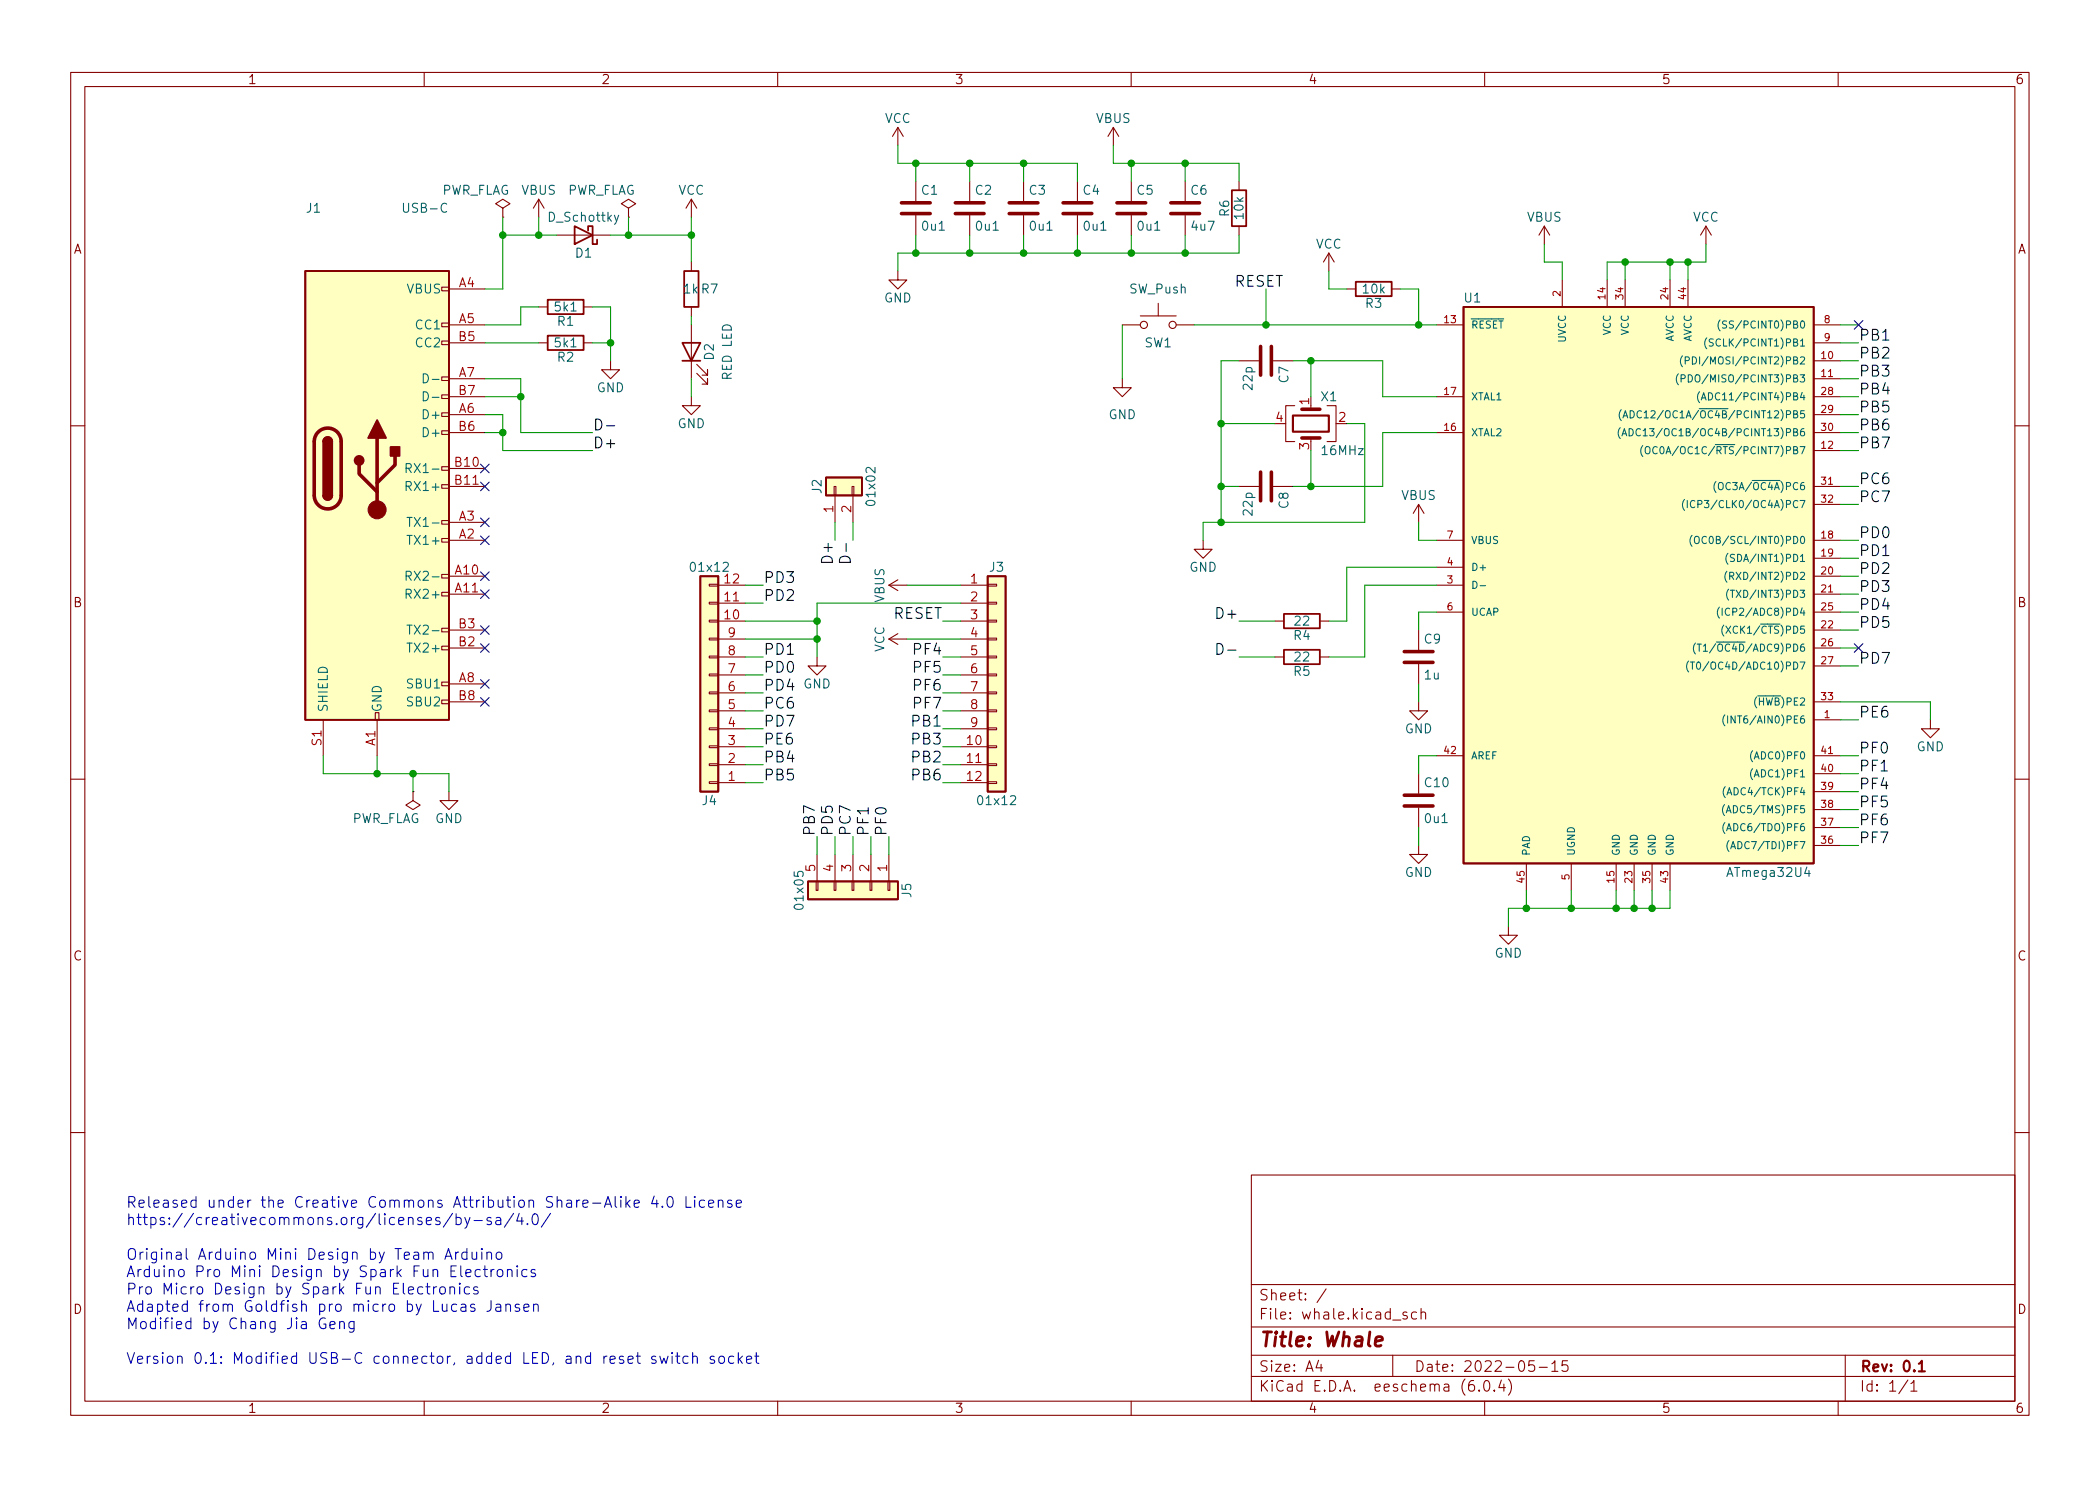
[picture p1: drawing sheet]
<svg xmlns="http://www.w3.org/2000/svg" width="297mm" height="210mm" viewBox="0 0 297 210" stroke-linecap="round" stroke-linejoin="round" font-family="sans-serif">
<g fill="none" stroke="#840000" stroke-width=".15">
<path d="M10 10.2h277v190.1h-277zM12 12.2h273v186.1h-273zM60 10.2v2M110 10.2v2M127 18l-.8 1.3M127 18v2.6M127 18l.8 1.3M157.5 18l-.8 1.3M157.5 18v2.6M157.5 18l.7 1.3M160 10.2v2M210 10.2v2"/>
<path d="M260 10.2v2M71.1 29.5l1-.7-1-.6-1 .6 1 .7v1.2M71.1 30.7h.1M76.2 28.2l-.8 1.3M76.2 28.2v2.5M76.2 28.2l.8 1.3M78.7 33.3h7.7M88.9 29.5l1-.7-1-.6-1 .6 1 .7v1.2M88.9 30.7h.1M97.8 28.2l-.8 1.3M97.8 28.2v2.5M97.8 37.1v1.2"/>
<path d="M97.8 28.2l.8 1.3M127 38.3v1.3h1.3l-1.3 1.3-1.3-1.3h1.3M129.5 25.6v2.8M129.5 30.5v2.8M137.2 25.6v2.8M137.2 30.5v2.8M144.8 25.6v2.8M144.8 30.5v2.8M152.4 25.6v2.8M152.4 30.5v2.8M160 25.6v2.8M160 30.5v2.8"/>
<path d="M167.6 25.6v2.8M167.6 30.5v2.8M175.3 25.6v1.3M175.3 32v1.3M188 35.8l-.8 1.3M188 35.8v2.5M188 35.8l.7 1.3M218.4 32l-.7 1.3M218.4 32v2.5M218.4 32l.8 1.3M221 39.6v3.8M227.3 39.6v3.8"/>
<path d="M229.9 39.6v3.8M236.2 39.6v3.8M238.8 39.6v3.8M241.3 32l-.8 1.3M241.3 32v2.5M241.3 32l.8 1.3M62.5 58.4h1v.5h-1zM62.5 55.9h1v.5h-1zM62.5 53.3h1v.5h-1zM62.5 48.3h1v.5h-1zM62.5 45.7h1v.5h-1zM62.5 40.6h1v.5h-1z"/>
<path d="M63.5 46h5.1M63.5 40.9h5.1M63.5 58.7h5.1M63.5 53.6h5.1M63.5 48.5h5.1M63.5 56.1h5.1M76.2 43.4h1.3M76.2 48.5h1.3M82.5 43.4h1.3M82.5 48.5h1.3M86.4 51v1.3h1.2l-1.2 1.3-1.3-1.3h1.3M97.8 56.1v1.3h1.3l-1.3 1.3-1.3-1.3h1.3"/>
<path d="M97.8 43.4v1.3M97.8 46v7.6M98.6 52.8l1.5 1.6v-.8v.8h-.8M98.6 51.6l1.5 1.5v-.8v.8h-.8M158.7 53.6v1.3h1.3l-1.3 1.2-1.2-1.2h1.2M158.7 46h2.6M161.3 44.7h5.1M163.8 42.9v1.8M166.4 46h2.5M175.3 51h2.8M180.1 51h2.8M183.1 57.4h-1.2v5.1h1.2"/>
<path d="M185.4 57.4v.5M187.7 57.4h1.3v5.1h-1.3M190.5 40.9h1.3M196.8 40.9h1.3M203.2 46h3.8M203.2 56.1h3.8M256.5 51h3.8M256.5 46h3.8M256.5 58.7h3.8M256.5 53.6h3.8M256.5 48.5h3.8M256.5 56.1h3.8"/>
<path d="M10 60.2h2M62.5 76.2h1v.5h-1zM62.5 73.7h1v.5h-1zM62.5 68.6h1v.5h-1zM62.5 66h1v.5h-1zM62.5 61h1v.5h-1zM63.5 68.8h5.1M63.5 76.4h5.1M63.5 73.9h5.1M63.5 66.3h5.1M63.5 61.2h5.1M118 68.8h.2v1.3h-.2z"/>
<path d="M118.1 70.1v3.8M120.5 68.8h.3v1.3h-.3zM120.6 70.1v3.8M170.2 76.4v1.3h1.2l-1.2 1.3-1.3-1.3h1.3M175.3 68.8h2.8M180.1 68.8h2.8M185.4 62v.5M200.7 71.4v2.5M200.7 71.4l-.8 1.2M200.7 71.4l.7 1.2M203.2 76.4h3.8M203.2 61.2h3.8"/>
<path d="M256.5 68.8h3.8M256.5 76.4h3.8M256.5 61.2h3.8M256.5 63.7h3.8M256.5 79h3.8M256.5 71.4h3.8M285 60.2h2M62.5 99.1h1v.5h-1zM62.5 96.5h1v.5h-1zM62.5 91.4h1v.5h-1zM62.5 88.9h1v.5h-1zM62.5 83.8h1v.5h-1z"/>
<path d="M62.5 81.3h1v.5h-1zM63.5 81.5h5.1M63.5 84.1h5.1M63.5 96.8h5.1M63.5 91.7h5.1M63.5 89.1h5.1M63.5 99.3h5.1M100.3 82.7h1.3v.2h-1.3zM100.3 85.2h1.3v.3h-1.3zM100.3 87.8h1.3v.2h-1.3zM100.3 90.3h1.3v.2h-1.3zM100.3 92.8h1.3v.3h-1.3z"/>
<path d="M100.3 95.4h1.3v.2h-1.3zM100.3 97.9h1.3v.3h-1.3zM101.6 93h3.8M101.6 87.9h3.8M101.6 85.3h3.8M101.6 82.8h3.8M101.6 98h3.8M101.6 95.5h3.8M101.6 90.4h3.8M115.6 93v1.2h1.2l-1.2 1.3-1.3-1.3h1.3M125.7 82.8h2.6M125.7 90.4h2.6"/>
<path d="M125.7 90.4l1.3 .8M125.7 82.8l1.3 .8M127 89.7l-1.3 .7M127 82l-1.3 .8M135.9 93h3.8M135.9 87.9h3.8M135.9 85.3h3.8M135.9 82.8h3.8M135.9 98h3.8M135.9 95.5h3.8M135.9 90.4h3.8M139.7 97.9h1.3v.3h-1.3z"/>
<path d="M139.7 95.4h1.3v.2h-1.3zM139.7 92.8h1.3v.3h-1.3zM139.7 90.3h1.3v.2h-1.3zM139.7 87.8h1.3v.2h-1.3zM139.7 85.2h1.3v.3h-1.3zM139.7 82.7h1.3v.2h-1.3zM180.3 93h1.3M180.3 87.9h1.3M186.7 93h1.3M186.7 87.9h1.3M200.7 99.3v1.3h1.2l-1.2 1.2-1.3-1.2h1.3M200.7 89.1v2.8"/>
<path d="M200.7 94v2.8M203.2 82.8h3.8M203.2 86.6h3.8M203.2 80.3h3.8M256.5 81.5h3.8M256.5 84.1h3.8M256.5 91.7h3.8M256.5 89.1h3.8M256.5 99.3h3.8M256.5 86.6h3.8M256.5 94.2h3.8M10 110.2h2"/>
<path d="M45.7 101.8v5.1M53.1 100.8h.5v1h-.5zM53.3 101.8v5.1M58.4 112v1.3l1 .6-1 .6-1-.6 1-.6M58.4 112h.1M63.5 112v1.3h1.3l-1.3 1.2-1.3-1.2h1.3M100.3 100.5h1.3v.2h-1.3zM100.3 103h1.3v.2h-1.3zM100.3 105.5h1.3v.3h-1.3zM100.3 108.1h1.3v.2h-1.3zM100.3 110.6h1.3v.3h-1.3zM101.6 110.7h3.8"/>
<path d="M101.6 108.2h3.8M101.6 105.7h3.8M101.6 103.1h3.8M101.6 100.6h3.8M135.9 110.7h3.8M135.9 108.2h3.8M135.9 105.7h3.8M135.9 103.1h3.8M135.9 100.6h3.8M139.7 110.6h1.3v.3h-1.3zM139.7 108.1h1.3v.2h-1.3zM139.7 105.5h1.3v.3h-1.3z"/>
<path d="M139.7 103h1.3v.2h-1.3zM139.7 100.5h1.3v.2h-1.3zM200.7 119.6v1.3h1.2l-1.2 1.3-1.3-1.3h1.3M200.7 109.5v2.8M200.7 114.3v2.8M203.2 106.9h3.8M256.5 101.8h3.8M256.5 119.6h3.8M256.5 117.1h3.8M256.5 114.5h3.8M256.5 112h3.8M256.5 109.5h3.8"/>
<path d="M256.5 106.9h3.8M273 101.8v1.3h1.3l-1.3 1.3-1.2-1.3h1.2M285 110.2h2M115.4 124.7h.3v1.3h-.3zM115.6 120.9v3.8M118 124.7h.2v1.3h-.2zM118.1 120.9v3.8M120.5 124.7h.3v1.3h-.3zM120.6 120.9v3.8M123.1 124.7h.2v1.3h-.2zM123.2 120.9v3.8M125.6 124.7h.3v1.3h-.3z"/>
<path d="M125.7 120.9v3.8M213.4 131.1v1.2h1.2l-1.2 1.3-1.3-1.3h1.3M215.9 122.2v3.8M222.2 122.2v3.8M228.6 122.2v3.8M231.1 122.2v3.8M233.7 122.2v3.8M236.2 122.2v3.8M10 160.2h2M177 166.3h108v32h-108zM285 160.2h2M60 198.3v2"/>
<path d="M110 198.3v2M160 198.3v2M177 194.8h108M177 191.8h108M177 187.8h108M177 181.8h108M186.5 192.5l-.4 1h1M186.9 193v1M187.6 182.4l-1.3 1.9M197 191.8v3M199 185.7l-.4-.1-.2 .2 .1 .3 .5 .1 .1 .1-.1 .3h-.1h-.5M200.4 185.7l-.5-.1-.3 .3v.4l.2 .3h.1h.5"/>
<path d="M201 185.8a.37 .37 0 0 1 .6 0v.8M201 185.1v1.5M208.4 195.3a.59 .59 0 0 0-.7 .7v.5l.2 .3h.4l.2-.1 .1-.5-.2-.2-.4-.1-.3 .3M209.2 196.7l.1 .1h-.1h-.1l.1-.1v.1M210 198.3v2M210.1 195.4a.36 .36 0 0 1 .5 .2 .77 .77 0 0 1-.4 1.2 1 1 0 0 1-.1-1.4zM211.4 196.7v.1h-.1l.1-.1v.1M212.4 195.3l-.4 1h.9M212.7 195.8v1M213.4 195.1a1.72 1.72 0 0 1 0 2.3M217 192.5h-.7l-.1 .7 .2-.1 .5 .1 .2 .2-.1 .5-.2 .1h-.4l-.2-.1M217.7 193.5h1.2"/>
<path d="M219.5 193l.4-.5v1.5M219.5 194h.9M221.7 192.5h-.7l-.1 .7 .2-.1 .5 .1 .2 .2-.1 .5-.2 .1h-.4l-.2-.1M260 198.3v2M261 191.8v6.5M269.9 195.3l-1.3 1.9M270.3 195.8l.4-.5v1.5M270.3 196.8h.9"/>
<circle cx="161.8" cy="46" r=".51"/>
<circle cx="165.9" cy="46" r=".51"/>
</g>
<path d="M182.9 58.8h5.1v2.3h-5.1zM271.4 193l.4-.5v1.5M271.4 194h.9" fill="none" stroke="#840000" stroke-width=".3"/>
<path d="M194.5 189.8l1-.2v-.4l-.2-.1-.6 .1-.1 .2-.1 .8 .1 .2 .2 .1 .5-.1" fill="none" stroke="#840000" stroke-width=".4"/>
<g fill="none" stroke="#840000" stroke-width=".25">
<path d="M43.2 38.3h20.3v63.5h-20.3zM81.3 32l2.5 1.3-2.5 1.2zM83.2 32.6v-.6h.6v2.5h.7v-.6M96.8 38.3h2v5.1h-2zM174.2 26.9h2.1v5.1h-2.1zM191.8 39.9h5v2h-5zM77.5 42.4h5v2h-5zM77.5 47.5h5v2h-5zM96.5 48.5h2.6l-1.3 2.5zM96.5 51h2.6M207 43.4h49.5v78.8h-49.5zM45.7 70.1a.64 .64 0 0 0 .7 .6 .64 .64 0 0 0 .6-.6"/>
<path d="M45.7 62.5a.64 .64 0 0 1 .7-.7 .64 .64 0 0 1 .6 .7M116.8 67.6h5.1v2.5h-5.1zM99.1 81.5h2.5v30.5h-2.5zM139.7 81.5h2.5v30.5h-2.5zM181.6 91.9h5.1v2.1h-5.1zM181.6 86.9h5.1v2h-5.1zM114.3 124.7h12.7v2.5h-12.7z"/>
</g>
<g fill="none" stroke="#840000" stroke-width=".51">
<path d="M127.5 30.2h4.1M127.5 28.7h4.1M135.1 30.2h4.1M135.1 28.7h4.1M142.7 30.2h4.1M142.7 28.7h4.1M150.4 30.2h4M150.4 28.7h4M158 30.2h4.1M158 28.7h4.1M165.6 30.2h4.1M165.6 28.7h4.1"/>
<path d="M178.3 49v4.1M179.8 49v4.1M184.1 57.9h2.6M45 61.1a1.91 1.91 0 0 1 2.1-.4 1.91 1.91 0 0 1 1.2 1.8v7.6a1.91 1.91 0 0 1-1.9 1.9 1.91 1.91 0 0 1-2-1.9v-7.6a1.91 1.91 0 0 1 .6-1.4zM50.8 65.8v1.3l2.5 2.5M53.3 62v10.1M55.9 64.5v1.3l-2.6 2.5M178.3 66.8v4.1M179.8 66.8v4.1M184.1 62h2.6M198.6 93.7h4.1M198.6 92.2h4.1"/>
<path d="M198.6 114h4.1M198.6 112.5h4.1"/>
</g>
<g fill="#ffffc2" stroke="#ffffc2" stroke-width=".14">
<path d="M99.1 81.5h2.5v30.5h-2.5z"/>
<path d="M139.7 81.5h2.5v30.5h-2.5z"/>
<path d="M116.8 67.6h5.1v2.5h-5.1z"/>
<path d="M114.3 124.7h12.7v2.5h-12.7z"/>
<path d="M43.2 38.3h20.3v63.5h-20.3z"/>
<path d="M207 43.4h49.5v78.8h-49.5z"/>
</g>
<g fill="none" stroke="#006464" stroke-width=".15">
<path d="M87.5 30.5l-.4 1.1-.2 .1M59.9 52.9a.64 .64 0 0 1 .7 .6 .64 .64 0 0 1-.7 .7zM59.9 55.4a.64 .64 0 0 1 .7 .7 .64 .64 0 0 1-.7 .6zM61.1 53.7h1M61.1 56.2h1M229.3 58a1.17 1.17 0 0 0 0 1.5M229.6 59.1l.3-1 .3 1M229.7 58.8h.4M230.6 58.1a.51 .51 0 0 1 .6 .5 .51 .51 0 0 1-.6 .5zM237.4 52.9a1.16 1.16 0 0 0 0 1.5M237.8 53.6l.5-.1 .1-.1-.1-.3-.5-.1v1M238 50.3a1.17 1.17 0 0 0 0 1.6"/>
<path d="M238.4 51h.5v-.2v-.2l-.5-.1v1M238.8 53a.51 .51 0 0 1 .6 .5 .51 .51 0 0 1-.6 .5zM239.4 50.5a.51 .51 0 0 1 .6 .5 .51 .51 0 0 1-.6 .5zM240.4 55.4a1.16 1.16 0 0 0 0 1.6M240.6 56.6l.4-1 .3 1M240.7 56.3h.5M241.4 47.8a1.16 1.16 0 0 0 0 1.6M242.3 48h-.4h-.1v.3l.4 .2 .1 .3-.2 .2-.3-.1M243.3 45.3a1.17 1.17 0 0 0 0 1.5M244.2 45.5l-.4-.1-.1 .1v.3l.4 .2 .1 .2-.2 .2h-.4M57.4 66.3l.7-.1 .1-.2-.1-.3-.2-.1h-.5v1.3M57.4 68.8l.7-.1 .1-.1-.1-.3-.2-.2h-.5v1.3"/>
<path d="M57.6 75.8h.7M57.6 73.2h.7M57.8 66.3l.4 .6M57.9 73.2v1.3M229.2 60.5a1.16 1.16 0 0 0 0 1.6M229.4 61.7l.4-1 .3 1M229.5 61.4h.5M230.4 60.7a.51 .51 0 0 1 .6 .5 .51 .51 0 0 1-.6 .5zM232 60.7a.48 .48 0 0 0-.6 .4 .48 .48 0 0 0 .4 .6l.2-.1M232.4 63a1.17 1.17 0 0 0 0 1.6M232.9 63.2h.1a.34 .34 0 0 1 .4 .3v.4a.34 .34 0 0 1-.4 .3 .34 .34 0 0 1-.3-.3v-.4zM238.3 70.7a1.16 1.16 0 0 0 0 1.5"/>
<path d="M238.7 70.8v1M239.3 75.7a1.16 1.16 0 0 0 0 1.6M239.7 76l.2-.1a.34 .34 0 0 1 .5 .3v.4a.34 .34 0 0 1-.4 .3 .34 .34 0 0 1-.3-.3zM239.7 70.9a.48 .48 0 0 0-.6 .3 .48 .48 0 0 0 .4 .6l.2-.1M241.4 76a.48 .48 0 0 0-.7 .3 .48 .48 0 0 0 .5 .6l.2-.1M244.4 78.3a1.16 1.16 0 0 0 0 1.5M245.3 78.5l-.4-.1-.1 .1v.3l.4 .2 .1 .3-.2 .1h-.3M57.4 81.5l.7-.1 .1-.1-.1-.3-.2-.2h-.5v1.3M57.4 84h.7l.1-.2-.1-.3-.2-.1h-.5v1.2M57.6 91h.7M57.6 88.5h.7M57.8 81.5l.4 .6"/>
<path d="M57.9 88.5v1.2M208.3 82.2a.51 .51 0 0 1 .6 .5 .51 .51 0 0 1-.6 .6zM209.4 82.9h.7M238.9 93.5a1.16 1.16 0 0 0 0 1.6M239.1 93.7h.6M239.4 93.7v1M239.8 91a1.16 1.16 0 0 0 0 1.5M240.1 93.8l.1-.1a.54 .54 0 0 1 .4 .5 .54 .54 0 0 1-.4 .5l-.1-.1-.1-.3zM240.1 91.1h.5M243.2 85.9a1.17 1.17 0 0 0 0 1.6M243.6 86.1v1M244.3 80.8a1.17 1.17 0 0 0 0 1.6"/>
<path d="M244.5 83.4a1.16 1.16 0 0 0 0 1.5M244.7 81.5h.4l.1-.2v-.2l-.5-.1v1M244.7 86.1a.48 .48 0 0 0-.7 .4 .48 .48 0 0 0 .5 .6l.2-.1M244.8 83.5h.5M244.9 81.5l.3 .5M245 83.5v1M243.9 113.8a1.16 1.16 0 0 0 0 1.6M244 101.1a1.16 1.16 0 0 0 0 1.6M244 116.4a1.16 1.16 0 0 0 0 1.5M244 111.3a1.17 1.17 0 0 0 0 1.6M244.2 115l.3-1 .4 1M244.2 117.5l.4-1 .3 1"/>
<path d="M244.3 112.5l.3-1 .3 1M244.3 114.7h.5M244.3 117.3h.5M244.4 101.3v1M244.4 112.2h.5M244.6 118.9a1.17 1.17 0 0 0 0 1.6M244.9 119.8h.5M247.9 108.8a1.17 1.17 0 0 0 0 1.5M247.9 106.2a1.17 1.17 0 0 0 0 1.6M244.8 120.1l.3-1 .4 1"/>
</g>
<g fill="#840000" stroke="#840000" stroke-width=".25">
<path d="M45.7 70.1h1.3a.64 .64 0 0 1-.6 .6 .64 .64 0 0 1-.7-.6z"/>
<path d="M45.7 62.5h1.3v7.6h-1.3z"/>
<path d="M45.9 62a.64 .64 0 0 1 .7-.1 .64 .64 0 0 1 .4 .6h-1.3z"/>
<path d="M53.3 59.4l1.3 2.6h-2.5z"/>
<path d="M55.2 63.2h1.3v1.3h-1.3z"/>
<circle cx="50.8" cy="65.1" r=".63"/>
</g>
<circle cx="53.3" cy="72.1" r="1.27" fill="#840000" stroke="#840000" stroke-width=".15"/>
<path d="M84.3 59.3a.8 .8 0 0 1 .8 .5 .8 .8 0 0 1-.3 1h-.5zM85.8 60.2h1.1M118.8 79a.87 .87 0 0 1 1.5 .2v.4h-1.6zM119.7 76.9v1.1M172.1 91a.8 .8 0 0 1 .9 .5 .8 .8 0 0 1-.3 1l-.6 .1zM173.7 92h1.1" fill="none" stroke="#0f0f0f" stroke-width=".15"/>
<g fill="none" stroke="#0000c2" stroke-width=".15">
<path d="M62.9 178.2l.5-1.5 .5 1.5M63.1 177.7h.7M64 171.7l-1.3 1.9M64.4 177.2v1M64.5 172.3h.5l.2 .2v.5l-.1 .2-.1 .1-.5-.1M64.5 171.8v1.5M64.9 177.2h-.3l-.2 .3M65.8 172.3l.3 1M66 177.2h-.4l-.3 .3v.4l.2 .2 .1 .1 .4-.1M66 176.7v1.5M66.5 172.3l-.5 1.3-.2 .2M66.8 177.2v.9a.41 .41 0 0 0 .6-.1"/>
<path d="M67.1 172.7h1.1M67.4 177.2v1M67.9 179.7l-.4-.1-.3 .3v.4l.1 .3h.2h.4M68.1 176.7v.1l.1-.1h-.1v.1M68.1 177.2v1M68.4 179.6h.5M68.6 179.1v1.3l.1 .2h.2M68.9 177.3a.38 .38 0 0 1 .6 .1v.8M68.9 177.2v1M69.5 172.3h-.4l-.2 .2v.2l.6 .1v.2v.2l-.2 .1-.4-.1M69.5 179.6v1M69.9 179.6l-.3 .1-.1 .2"/>
<path d="M70.2 172.3h.1h.5v1M70.3 177.3a.41 .41 0 0 1 .4-.1 .41 .41 0 0 1 .3 .3v.4a.41 .41 0 0 1-.4 .3 .41 .41 0 0 1-.4-.3zM70.4 179.8a.41 .41 0 0 1 .4-.2 .41 .41 0 0 1 .3 .3v.4a.41 .41 0 0 1-.4 .3 .41 .41 0 0 1-.4-.3zM70.8 172.6l-.5 .1a.3 .3 0 0 0-.2 .3 .3 .3 0 0 0 .2 .3l.5-.1M71.8 179.8a.38 .38 0 0 1 .6 0v.8M71.8 179.6v1M72.6 171.7l-1.3 1.9M73.2 179.1l-.1 .1 .1 .1v-.1v-.1v.2M73.2 179.6v1M73.4 171.7l-.3 1.1h.9M73.8 172.3v1M74.5 179.7l-.4-.1-.3 .3v.4l.2 .3h.1h.4"/>
<path d="M74.6 173.1l.1 .1-.1 .1-.1-.1 .1-.1v.2M75.5 171.8a.36 .36 0 0 1 .6 .2 .79 .79 0 0 1-.5 1.3 1.01 1.01 0 0 1-.1-1.5zM75.7 179.7l-.4-.1-.2 .2 .1 .3 .5 .1 .1 .1-.1 .3h-.1h-.5M77.9 171.7l-1.3 1.9M88.7 170.2l.4 .6M89.1 169.8l-.6 .6M89.7 170.3l.7-.1v-.3l-.5-.1-.2 .2 .1 .7 .1 .1 .5-.1M92.5 169.2l-.3 1.1h.9M92.9 169.8v1M93.7 170.7h.1l-.1 .1-.1-.1h.1v.1M94.5 169.4a.36 .36 0 0 1 .4-.1 .36 .36 0 0 1 .2 .3 .79 .79 0 0 1-.4 1.2 .93 .93 0 0 1-.2-1.4zM97 169.3v1.5h.8"/>
<path d="M98.3 169.3l-.1 .1h.1v-.1v.1M98.3 169.8v1M99.6 169.9l-.4-.1-.3 .3v.4l.2 .2 .1 .1 .4-.1M100.2 170.3l.8-.1-.1-.3-.5-.1-.2 .2 .1 .7 .1 .1 .5-.1M101.6 170a.38 .38 0 0 1 .7 0v.8M101.6 169.8v1M103.5 169.9l-.4-.1-.2 .2 .1 .2 .5 .2 .1 .1-.1 .2-.2 .1-.4-.1M104.1 170.3l.8-.1-.1-.3-.4-.1-.3 .2 .1 .7 .2 .1 .4-.1M46 186.5a.63 .63 0 0 0-.7 .1 .63 .63 0 0 0-.2 .7 .57 .57 0 0 0 .3 .6 .57 .57 0 0 0 .7 0v-.6h-.3M46.7 187.5l.7-.2-.1-.2-.4-.1-.2 .2v.7l.2 .1 .4-.1M48 187.1a.38 .38 0 0 1 .7 .1v.8M48 187v1"/>
<path d="M50.1 187v1.2a.41 .41 0 0 1-.7 .2M50.1 187.1l-.5-.1-.2 .3v.4l.1 .2 .1 .1 .5-.1M59.8 182.1h-.4l-.3 .3v.4l.1 .2 .2 .1 .4-.1M60.2 182.1h.6M60.5 181.6v1.3v.1l.3 .1M61.3 182.1v1M61.8 182.1h-.3l-.2 .3M62.3 182.2a.41 .41 0 0 1 .4-.1 .41 .41 0 0 1 .3 .3v.4a.41 .41 0 0 1-.4 .3 .41 .41 0 0 1-.4-.3zM63.6 182.2a.38 .38 0 0 1 .7 .1v.8M63.6 182.1v1M65 182.1v1M65.2 184.6l.2-.1 .4 .1 .1 .9"/>
<path d="M65.9 180.1l.7-.1v-.3l-.5-.1-.2 .2 .1 .8h.1h.5M65.9 184.9l-.5 .1a.3 .3 0 0 0-.2 .3 .3 .3 0 0 0 .2 .2h.5M66.4 182.1h-.4l-.3 .3v.4l.1 .2 .2 .1 .4-.1M67.1 184.6l-.3-.1-.2 .2v.3l.5 .1 .1 .2-.1 .2h-.1h-.4M67.6 182.1h-.4l-.2 .2 .1 .2 .5 .2v.1v.2l-.2 .1-.4-.1M69.5 184v1.1a.49 .49 0 0 1-.6 .4M70.2 184.6l.1-.1 .5 .1v.9M70.8 184.9l-.5 .1a.3 .3 0 0 0-.2 .3 .3 .3 0 0 0 .2 .2h.5M71.6 184.7a.38 .38 0 0 1 .6 0v.8M71.6 184.5v1M73.4 184.6l-.3-.1-.2 .2v.3l.5 .1 .1 .2-.1 .2h-.1h-.4M74.1 185l.7-.1v-.3l-.5-.1-.2 .2 .1 .8h.1h.5"/>
<path d="M75.5 184.7a.38 .38 0 0 1 .6 0v.8M75.5 184.5v1M90 191.9h.6M90.2 191.4v1.3l.1 .1 .3 .1M92.7 192l-.3-.1-.2 .2v.2l.5 .2 .1 .1-.1 .2-.1 .1-.4-.1M93.3 191.9l.3 1 .3-.7 .3 .7 .3-1M95.1 191.4l-.1 .1h.1v-.1v.1M95.1 191.9v1M95.6 191.9h.6M95.8 191.4v1.3l.1 .1 .3 .1M97.3 192l-.4-.1-.3 .3v.4l.1 .2 .2 .1 .4-.1M98 192a.38 .38 0 0 1 .6 .1v.8"/>
<path d="M98 191.4v1.5M101 192l-.3-.1-.3 .2 .1 .2 .5 .2 .1 .1-.1 .2-.1 .1-.5-.1M101.7 192a.41 .41 0 0 1 .5-.1 .41 .41 0 0 1 .3 .3v.4a.41 .41 0 0 1-.4 .3 .41 .41 0 0 1-.4-.3zM103.8 192l-.5-.1-.2 .3v.4l.1 .2 .1 .1 .5-.1M104.4 191.4v1.5M104.6 192.3l.4 .6M105 191.9l-.6 .6M105.6 192.4l.7-.1-.1-.3-.4-.1-.2 .2 .1 .7 .1 .1 .4-.1M106.8 191.9h.5M107 191.4v1.3v.1l.3 .1"/>
</g>
<g fill="none" stroke="#009600" stroke-width=".15">
<path d="M71.1 33.3h7.6M71.1 30.7v10.2h-2.5M76.2 30.7v2.6M86.4 33.3h11.4M88.9 30.7v2.6M97.8 30.7v6.4M127 20.6v2.5h25.4v2.5M129.5 23.1v2.5M129.5 33.3v2.5M137.2 23.1v2.5M137.2 33.3v2.5M144.8 23.1v2.5"/>
<path d="M144.8 33.3v2.5M152.4 33.3v2.5M157.5 20.6v2.5h17.8v2.5M160 23.1v2.5M160 33.3v2.5M167.6 23.1v2.5M167.6 33.3v2.5M175.3 33.3v2.5h-48.3v2.5M188 38.3v2.6h2.5M218.4 34.5v2.6h2.6v2.5M229.9 37.1v2.5M236.2 37.1v2.5"/>
<path d="M238.8 37.1v2.5M241.3 34.5v2.6h-14v2.5M68.6 56.1h5.1M68.6 53.6h5.1v7.6h10.1M68.6 48.5h7.6M68.6 58.7h2.5v5h12.7M76.2 43.4h-2.5v2.6h-5.1M83.8 48.5h2.6M83.8 43.4h2.6v7.6M97.8 44.7v1.3M97.8 53.6v2.5M158.7 46v7.6"/>
<path d="M168.9 46h34.3M172.7 59.9h7.6M175.3 51h-2.6v22.9M179.1 40.9v5.1M182.9 51h12.7v5.1h7.6M185.4 51v5.1M190.5 59.9h2.5v14h-22.8v2.5M198.1 40.9h2.6v5.1M260.3 51h2.6M260.3 56.1h2.6M260.3 46h2.6M260.3 48.5h2.6"/>
<path d="M260.3 58.7h2.6M260.3 53.6h2.6M68.6 61.2h2.5M118.1 73.9v2.5M120.6 73.9v2.5M172.7 68.8h2.6M185.4 63.7v5.1M200.7 73.9v2.5h2.5M203.2 61.2h-7.6v7.6h-12.7M260.3 76.4h2.6M260.3 68.8h2.6M260.3 61.2h2.6"/>
<path d="M260.3 63.7h2.6M260.3 71.4h2.6M260.3 79h2.6M105.4 82.8h2.5M105.4 87.9h10.2M105.4 93h2.5M105.4 85.3h2.5M105.4 90.4h10.2M105.4 95.5h2.5M105.4 98h2.5M128.3 82.8h7.6M128.3 90.4h7.6"/>
<path d="M133.3 87.9h2.6M133.3 93h2.6M133.3 95.5h2.6M133.3 98h2.6M135.9 85.3h-20.3v7.7M175.3 87.9h5M175.3 93h5M200.7 96.8v2.5M203.2 82.8h-10.2v10.2h-5M203.2 80.3h-12.7v7.6h-2.5M203.2 86.6h-2.5v2.5M260.3 86.6h2.6"/>
<path d="M260.3 89.1h2.6M260.3 84.1h2.6M260.3 81.5h2.6M260.3 94.2h2.6M260.3 91.7h2.6M260.3 99.3h12.7v2.5M45.7 106.9v2.6h17.8v2.5M53.3 106.9v2.6M58.4 109.5v2.5M105.4 100.6h2.5M105.4 103.1h2.5M105.4 105.7h2.5"/>
<path d="M105.4 108.2h2.5M105.4 110.7h2.5M115.6 118.4v2.5M118.1 118.4v2.5M120.6 118.4v2.5M123.2 118.4v2.5M125.7 118.4v2.5M133.3 100.6h2.6M133.3 103.1h2.6M133.3 105.7h2.6M133.3 108.2h2.6M133.3 110.7h2.6"/>
<path d="M200.7 117.1v2.5M203.2 106.9h-2.5v2.6M260.3 101.8h2.6M260.3 117.1h2.6M260.3 114.5h2.6M260.3 119.6h2.6M260.3 106.9h2.6M260.3 112h2.6M260.3 109.5h2.6M215.9 126v2.5M222.2 126v2.5M228.6 126v2.5"/>
<path d="M231.1 126v2.5M233.7 126v2.5M236.2 126v2.5h-22.8v2.6"/>
</g>
<g fill="none" stroke="#000084" stroke-width=".15">
<path d="M262.3 45.4l1.2 1.2M263.5 45.4l-1.2 1.2M68 65.7l1.2 1.2M68 75.8l1.2 1.3M68 73.3l1.2 1.2M68 68.2l1.2 1.2M69.2 65.7l-1.2 1.2M69.2 75.8l-1.2 1.3M69.2 73.3l-1.2 1.2M69.2 68.2l-1.2 1.2M68 98.7l1.2 1.2M68 80.9l1.2 1.2"/>
<path d="M68 96.2l1.2 1.2M68 83.5l1.2 1.2M68 88.5l1.2 1.3M68 91.1l1.2 1.2M69.2 98.7l-1.2 1.2M69.2 80.9l-1.2 1.2M69.2 96.2l-1.2 1.2M69.2 83.5l-1.2 1.2M69.2 88.5l-1.2 1.3M69.2 91.1l-1.2 1.2M262.3 91.1l1.2 1.2M263.5 91.1l-1.2 1.2"/>
</g>
<g fill="#009600" stroke="#009600" stroke-width=".15">
<circle cx="172.7" cy="68.8" r=".46"/>
<circle cx="172.7" cy="73.9" r=".46"/>
<circle cx="172.7" cy="59.9" r=".46"/>
<circle cx="185.4" cy="68.8" r=".46"/>
<circle cx="236.2" cy="37.1" r=".46"/>
<circle cx="229.9" cy="37.1" r=".46"/>
<circle cx="238.8" cy="37.1" r=".46"/>
<circle cx="222.2" cy="128.5" r=".46"/>
<circle cx="228.6" cy="128.5" r=".46"/>
<circle cx="215.9" cy="128.5" r=".46"/>
<circle cx="231.1" cy="128.5" r=".46"/>
<circle cx="233.7" cy="128.5" r=".46"/>
<circle cx="179.1" cy="46" r=".46"/>
<circle cx="185.4" cy="51" r=".46"/>
<circle cx="167.6" cy="35.8" r=".46"/>
<circle cx="200.7" cy="46" r=".46"/>
<circle cx="167.6" cy="23.1" r=".46"/>
<circle cx="160" cy="35.8" r=".46"/>
<circle cx="160" cy="23.1" r=".46"/>
<circle cx="152.4" cy="35.8" r=".46"/>
<circle cx="144.8" cy="35.8" r=".46"/>
<circle cx="137.2" cy="35.8" r=".46"/>
<circle cx="144.8" cy="23.1" r=".46"/>
<circle cx="137.2" cy="23.1" r=".46"/>
<circle cx="129.5" cy="23.1" r=".46"/>
<circle cx="129.5" cy="35.8" r=".46"/>
<circle cx="88.9" cy="33.3" r=".46"/>
<circle cx="115.6" cy="90.4" r=".46"/>
<circle cx="115.6" cy="87.9" r=".46"/>
<circle cx="58.4" cy="109.5" r=".46"/>
<circle cx="53.3" cy="109.5" r=".46"/>
<circle cx="71.1" cy="61.2" r=".46"/>
<circle cx="76.2" cy="33.3" r=".46"/>
<circle cx="97.8" cy="33.3" r=".46"/>
<circle cx="86.4" cy="48.5" r=".46"/>
<circle cx="73.7" cy="56.1" r=".46"/>
<circle cx="71.1" cy="33.3" r=".46"/>
</g>
<text font-size="2.8" fill="#840000" x="178" y="190.6">Title: Whale</text>
<g font-size="2.1" fill="#0f0f0f">
<text x="174.5" y="40.6">RESET</text>
<text x="262.9" y="50.7">PB2</text>
<text x="262.9" y="53.3">PB3</text>
<text x="262.9" y="48.2">PB1</text>
<text x="262.9" y="55.8">PB4</text>
<text x="262.9" y="58.4">PB5</text>
<text x="83.8" y="63.4">D+</text>
<text x="262.9" y="60.9">PB6</text>
<text x="262.9" y="63.4">PB7</text>
<text x="262.9" y="68.5">PC6</text>
<text x="262.9" y="71.1">PC7</text>
<text x="262.9" y="76.1">PD0</text>
<text x="107.9" y="82.5">PD3</text>
<text x="117.8" y="79.2" transform="rotate(-90 117.8 79.2)">D+</text>
<text x="262.9" y="83.8">PD3</text>
<text x="262.9" y="78.7">PD1</text>
<text x="262.9" y="81.2">PD2</text>
<text x="107.9" y="85">PD2</text>
<text x="126.3" y="87.6">RESET</text>
<text x="172.5" y="87.6">D+</text>
<text x="262.9" y="86.3">PD4</text>
<text x="262.9" y="88.8">PD5</text>
<text x="107.9" y="95.2">PD0</text>
<text x="107.9" y="92.6">PD1</text>
<text x="129.5" y="92.6">PF4</text>
<text x="129.5" y="95.2">PF5</text>
<text x="262.9" y="93.9">PD7</text>
<text x="107.9" y="97.7">PD4</text>
<text x="107.9" y="100.3">PC6</text>
<text x="129.5" y="97.7">PF6</text>
<text x="129.5" y="100.3">PF7</text>
<text x="262.9" y="101.5">PE6</text>
<text x="107.9" y="102.8">PD7</text>
<text x="107.9" y="105.3">PE6</text>
<text x="107.9" y="107.9">PB4</text>
<text x="129.2" y="102.8">PB1</text>
<text x="129.2" y="107.9">PB2</text>
<text x="129.2" y="105.3">PB3</text>
<text x="262.9" y="106.6">PF0</text>
<text x="107.9" y="110.4">PB5</text>
<text x="129.2" y="110.4">PB6</text>
<text x="262.9" y="111.7">PF4</text>
<text x="262.9" y="109.2">PF1</text>
<text x="115.3" y="118.4" transform="rotate(-90 115.3 118.4)">PB7</text>
<text x="117.8" y="118.4" transform="rotate(-90 117.8 118.4)">PD5</text>
<text x="120.3" y="118.4" transform="rotate(-90 120.3 118.4)">PC7</text>
<text x="122.9" y="118.4" transform="rotate(-90 122.9 118.4)">PF1</text>
<text x="125.4" y="118.4" transform="rotate(-90 125.4 118.4)">PF0</text>
<text x="262.9" y="116.8">PF6</text>
<text x="262.9" y="114.2">PF5</text>
<text x="262.9" y="119.3">PF7</text>
</g>
<g font-size="2.1" fill="#0000c2">
<text x="17.8" y="170.9">Released under the Creative Commons Attribution Share-Alike 4.0 License</text>
<text x="17.8" y="173.3">https://creativecommons.org/licenses/by-sa/4.0/</text>
<text x="17.8" y="178.3">Original Arduino Mini Design by Team Arduino</text>
<text x="17.8" y="180.7">Arduino Pro Mini Design by Spark Fun Electronics</text>
<text x="17.8" y="183.2">Pro Micro Design by Spark Fun Electronics</text>
<text x="17.8" y="185.6">Adapted from Goldfish pro micro by Lucas Jansen</text>
<text x="17.8" y="188.1">Modified by Chang Jia Geng</text>
<text x="17.8" y="193">Version 0.1: Modified USB-C connector, added LED, and reset switch socket</text>
</g>
<g font-size="2.1" fill="#840000">
<text x="178" y="184">Sheet: /</text>
<text x="178" y="186.7">File: whale.kicad_sch</text>
<text x="178" y="196.9">KiCad E.D.A. eeschema (6.0.4)</text>
<text x="178" y="194.1">Size: A4</text>
<text x="200" y="194.1">Date: 2022-05-15</text>
<text x="263" y="194.1">Rev: 0.1</text>
<text x="263" y="196.9">Id: 1/1</text>
</g>
<g font-size="1.8" fill="#840000">
<text x="35" y="11.9">1</text>
<text x="85" y="11.9">2</text>
<text x="135" y="11.9">3</text>
<text x="185" y="11.9">4</text>
<text x="235" y="11.9">5</text>
<text x="285" y="11.9">6</text>
<text x="10.3" y="35.9">A</text>
<text x="285.3" y="35.9">A</text>
<text x="10.3" y="85.9">B</text>
<text x="285.3" y="85.9">B</text>
<text x="10.3" y="135.9">C</text>
<text x="285.3" y="135.9">C</text>
<text x="10.3" y="185.9">D</text>
<text x="285.3" y="185.9">D</text>
<text x="35" y="199.9">1</text>
<text x="85" y="199.9">2</text>
<text x="135" y="199.9">3</text>
<text x="185" y="199.9">4</text>
<text x="235" y="199.9">5</text>
<text x="285" y="199.9">6</text>
</g>
<g font-size="1.8" fill="#006464">
<text x="125.1" y="17.4">VCC</text>
<text x="155" y="17.4">VBUS</text>
<text x="62.3" y="27.6">PWR_FLAG</text>
<text x="73.7" y="27.6">VBUS</text>
<text x="80.1" y="27.6">PWR_FLAG</text>
<text x="95.9" y="27.6">VCC</text>
<text x="130.4" y="27.6">C1</text>
<text x="138" y="27.6">C2</text>
<text x="145.6" y="27.6">C3</text>
<text x="153.2" y="27.6">C4</text>
<text x="160.8" y="27.6">C5</text>
<text x="168.5" y="27.6">C6</text>
<text x="43.4" y="30.1">J1</text>
<text x="57.3" y="30.1">USB-C</text>
<text x="77.7" y="31.4">D_Schottky</text>
<text x="130.5" y="32.6">0u1</text>
<text x="138.1" y="32.6">0u1</text>
<text x="145.8" y="32.6">0u1</text>
<text x="153.4" y="32.6">0u1</text>
<text x="161" y="32.6">0u1</text>
<text x="168.6" y="32.6">4u7</text>
<text x="173.9" y="30.6" transform="rotate(-90 173.9 30.6)">R6</text>
<text x="175.9" y="30.9" transform="rotate(-90 175.9 30.9)">10k</text>
<text x="186.1" y="35.2">VCC</text>
<text x="216" y="31.4">VBUS</text>
<text x="239.4" y="31.4">VCC</text>
<text x="57.6" y="41.5">VBUS</text>
<text x="81.4" y="36.4">D1</text>
<text x="96.7" y="41.5">1k</text>
<text x="99.2" y="41.5">R7</text>
<text x="159.8" y="41.5">SW_Push</text>
<text x="192.8" y="41.5">10k</text>
<text x="58.9" y="46.6">CC1</text>
<text x="78.5" y="44.1">5k1</text>
<text x="78.9" y="46.1">R1</text>
<text x="125" y="42.8">GND</text>
<text x="193.2" y="43.6">R3</text>
<text x="207.1" y="42.8">U1</text>
<text x="58.9" y="49.1">CC2</text>
<text x="78.5" y="49.1">5k1</text>
<text x="78.9" y="51.2">R2</text>
<text x="101" y="50.9" transform="rotate(-90 101 50.9)">D2</text>
<text x="103.5" y="53.7" transform="rotate(-90 103.5 53.7)">RED LED</text>
<text x="161.9" y="49.1">SW1</text>
<text x="60.2" y="59.3">D+</text>
<text x="84.4" y="55.5">GND</text>
<text x="156.8" y="59.3">GND</text>
<text x="177.2" y="55.1" transform="rotate(-90 177.2 55.1)">22p</text>
<text x="182.2" y="54.1" transform="rotate(-90 182.2 54.1)">C7</text>
<text x="186.9" y="56.8">X1</text>
<text x="60.2" y="61.8">D+</text>
<text x="95.8" y="60.6">GND</text>
<text x="187.1" y="64.4">16MHz</text>
<text x="58" y="69.5">RX1+</text>
<text x="58.5" y="66.9">RX1-</text>
<text x="116.2" y="69.8" transform="rotate(-90 116.2 69.8)">J2</text>
<text x="123.8" y="71.3" transform="rotate(-90 123.8 71.3)">01x02</text>
<text x="182.2" y="71.9" transform="rotate(-90 182.2 71.9)">C8</text>
<text x="198.2" y="70.7">VBUS</text>
<text x="58.2" y="77.1">TX1+</text>
<text x="58.7" y="74.5">TX1-</text>
<text x="177.2" y="72.9" transform="rotate(-90 177.2 72.9)">22p</text>
<text x="58.5" y="82.2">RX2-</text>
<text x="97.9" y="80.9">01x12</text>
<text x="140" y="80.9">J3</text>
<text x="168.2" y="80.9">GND</text>
<text x="58" y="84.7">RX2+</text>
<text x="58.7" y="89.8">TX2-</text>
<text x="125.1" y="85.3" transform="rotate(-90 125.1 85.3)">VBUS</text>
<text x="183.2" y="88.5">22</text>
<text x="58.2" y="92.3">TX2+</text>
<text x="125.1" y="92.3" transform="rotate(-90 125.1 92.3)">VCC</text>
<text x="183" y="95.6">R5</text>
<text x="183" y="90.5">R4</text>
<text x="183.2" y="93.6">22</text>
<text x="201.5" y="91.1">C9</text>
<text x="46.4" y="100.8" transform="rotate(-90 46.4 100.8)">SHIELD</text>
<text x="54" y="100.8" transform="rotate(-90 54 100.8)">GND</text>
<text x="57.8" y="97.4">SBU1</text>
<text x="57.8" y="99.9">SBU2</text>
<text x="113.6" y="97.4">GND</text>
<text x="201.5" y="96.1">1u</text>
<text x="198.7" y="103.8">GND</text>
<text x="271.1" y="106.3">GND</text>
<text x="99.3" y="113.9">J4</text>
<text x="138.5" y="113.9">01x12</text>
<text x="201.6" y="111.4">C10</text>
<text x="49.6" y="116.5">PWR_FLAG</text>
<text x="61.5" y="116.5">GND</text>
<text x="201.6" y="116.5">0u1</text>
<text x="198.7" y="124.1">GND</text>
<text x="244.6" y="124.1">ATmega32U4</text>
<text x="113.7" y="128.4" transform="rotate(-90 113.7 128.4)">01x05</text>
<text x="128.9" y="127" transform="rotate(-90 128.9 127)">J5</text>
<text x="211.4" y="135.5">GND</text>
</g>
<g font-size="1.8" fill="#a90000">
<text x="64.9" y="40.6">A4</text>
<text x="64.9" y="45.7">A5</text>
<text x="64.9" y="53.3">A7</text>
<text x="64.9" y="48.3">B5</text>
<text x="64.9" y="58.4">A6</text>
<text x="64.9" y="55.9">B7</text>
<text x="180.5" y="59.7">4</text>
<text x="185.2" y="57.3" transform="rotate(-90 185.2 57.3)">1</text>
<text x="189.4" y="59.7">2</text>
<text x="64.9" y="61">B6</text>
<text x="185.2" y="63.6" transform="rotate(-90 185.2 63.6)">3</text>
<text x="64.4" y="66">B10</text>
<text x="64.4" y="68.6">B11</text>
<text x="64.9" y="76.2">A2</text>
<text x="64.9" y="73.7">A3</text>
<text x="117.9" y="72.5" transform="rotate(-90 117.9 72.5)">1</text>
<text x="120.4" y="72.5" transform="rotate(-90 120.4 72.5)">2</text>
<text x="64.4" y="81.3">A10</text>
<text x="64.4" y="83.8">A11</text>
<text x="102.5" y="82.5">12</text>
<text x="137.3" y="82.5">1</text>
<text x="64.9" y="88.9">B3</text>
<text x="102.5" y="87.6">10</text>
<text x="102.5" y="85.1">11</text>
<text x="137.3" y="85.1">2</text>
<text x="137.3" y="87.6">3</text>
<text x="64.9" y="91.4">B2</text>
<text x="103" y="95.2">7</text>
<text x="103" y="92.7">8</text>
<text x="103" y="90.2">9</text>
<text x="137.3" y="90.2">4</text>
<text x="137.3" y="92.7">5</text>
<text x="137.3" y="95.2">6</text>
<text x="64.9" y="96.5">A8</text>
<text x="64.9" y="99.1">B8</text>
<text x="103" y="100.3">5</text>
<text x="103" y="97.8">6</text>
<text x="137.3" y="97.8">7</text>
<text x="137.3" y="100.3">8</text>
<text x="45.5" y="105.5" transform="rotate(-90 45.5 105.5)">S1</text>
<text x="53.1" y="105.5" transform="rotate(-90 53.1 105.5)">A1</text>
<text x="103" y="107.9">2</text>
<text x="103" y="105.4">3</text>
<text x="103" y="102.9">4</text>
<text x="136.8" y="105.4">10</text>
<text x="136.8" y="107.9">11</text>
<text x="137.3" y="102.9">9</text>
<text x="103" y="110.5">1</text>
<text x="136.8" y="110.5">12</text>
<text x="115.3" y="123.3" transform="rotate(-90 115.3 123.3)">5</text>
<text x="117.9" y="123.3" transform="rotate(-90 117.9 123.3)">4</text>
<text x="120.4" y="123.3" transform="rotate(-90 120.4 123.3)">3</text>
<text x="122.9" y="123.3" transform="rotate(-90 122.9 123.3)">2</text>
<text x="125.5" y="123.3" transform="rotate(-90 125.5 123.3)">1</text>
</g>
<g font-size="1.4" fill="#a90000">
<text x="220.7" y="41.9" transform="rotate(-90 220.7 41.9)">2</text>
<text x="204.3" y="45.7">13</text>
<text x="227.1" y="42.3" transform="rotate(-90 227.1 42.3)">14</text>
<text x="229.6" y="42.3" transform="rotate(-90 229.6 42.3)">34</text>
<text x="236" y="42.3" transform="rotate(-90 236 42.3)">24</text>
<text x="238.5" y="42.3" transform="rotate(-90 238.5 42.3)">44</text>
<text x="258.1" y="45.7">8</text>
<text x="257.7" y="50.8">10</text>
<text x="257.7" y="53.3">11</text>
<text x="258.1" y="48.3">9</text>
<text x="204.3" y="55.9">17</text>
<text x="257.7" y="55.9">28</text>
<text x="257.7" y="58.4">29</text>
<text x="204.3" y="61">16</text>
<text x="257.7" y="63.5">12</text>
<text x="257.7" y="61">30</text>
<text x="257.7" y="68.6">31</text>
<text x="257.7" y="71.1">32</text>
<text x="204.7" y="76.2">7</text>
<text x="257.7" y="76.2">18</text>
<text x="204.7" y="82.5">3</text>
<text x="204.7" y="80">4</text>
<text x="257.7" y="78.7">19</text>
<text x="257.7" y="81.3">20</text>
<text x="257.7" y="83.8">21</text>
<text x="204.7" y="86.4">6</text>
<text x="257.7" y="88.9">22</text>
<text x="257.7" y="86.4">25</text>
<text x="257.7" y="91.4">26</text>
<text x="257.7" y="94">27</text>
<text x="257.7" y="99.1">33</text>
<text x="258.1" y="101.6">1</text>
<text x="204.3" y="106.7">42</text>
<text x="257.7" y="106.7">41</text>
<text x="257.7" y="111.8">39</text>
<text x="257.7" y="109.2">40</text>
<text x="257.7" y="119.4">36</text>
<text x="257.7" y="116.8">37</text>
<text x="257.7" y="114.3">38</text>
<text x="215.6" y="124.9" transform="rotate(-90 215.6 124.9)">45</text>
<text x="222" y="124.5" transform="rotate(-90 222 124.5)">5</text>
<text x="228.3" y="124.9" transform="rotate(-90 228.3 124.9)">15</text>
<text x="230.9" y="124.9" transform="rotate(-90 230.9 124.9)">23</text>
<text x="233.4" y="124.9" transform="rotate(-90 233.4 124.9)">35</text>
<text x="236" y="124.9" transform="rotate(-90 236 124.9)">43</text>
</g>
<g font-size="1.4" fill="#006464">
<text x="208" y="46.5">~{RESET}</text>
<text x="227.8" y="47.4" transform="rotate(-90 227.8 47.4)">VCC</text>
<text x="230.4" y="47.4" transform="rotate(-90 230.4 47.4)">VCC</text>
<text x="244.5" y="46.5">(SS/PCINT0)PB0</text>
<text x="221.5" y="48.5" transform="rotate(-90 221.5 48.5)">UVCC</text>
<text x="236.7" y="48.5" transform="rotate(-90 236.7 48.5)">AVCC</text>
<text x="239.3" y="48.5" transform="rotate(-90 239.3 48.5)">AVCC</text>
<text x="240" y="51.6">(PDI/MOSI/PCINT2)PB2</text>
<text x="242.6" y="49">(SCLK/PCINT1)PB1</text>
<text x="208" y="56.6">XTAL1</text>
<text x="231.2" y="59.2">(ADC12/OC1A/~{OC4B}/PCINT12)PB5</text>
<text x="239.3" y="54.1">(PDO/MISO/PCINT3)PB3</text>
<text x="241.8" y="56.6">(ADC11/PCINT4)PB4</text>
<text x="208" y="61.7">XTAL2</text>
<text x="232.3" y="61.7">(ADC13/OC1B/OC4B/PCINT13)PB6</text>
<text x="233.8" y="64.3">(OC0A/OC1C/~{RTS}/PCINT7)PB7</text>
<text x="240.3" y="71.9">(ICP3/CLK0/OC4A)PC7</text>
<text x="242.5" y="69.3">(OC3A/~{OC4A})PC6</text>
<text x="208" y="77">VBUS</text>
<text x="241.2" y="77">(OC0B/SCL/INT0)PD0</text>
<text x="208" y="80.8">D+</text>
<text x="245.4" y="79.5">(SDA/INT1)PD1</text>
<text x="245.4" y="82">(RXD/INT2)PD2</text>
<text x="208" y="87.1">UCAP</text>
<text x="243.7" y="89.7">(XCK1/~{CTS})PD5</text>
<text x="244.4" y="87.1">(ICP2/ADC8)PD4</text>
<text x="245.5" y="84.6">(TXD/INT3)PD3</text>
<text x="240.5" y="92.2">(T1/~{OC4D}/ADC9)PD6</text>
<text x="240.8" y="94.7">(T0/OC4D/ADC10)PD7</text>
<text x="247.4" y="99.8">(~{HWB})PE2</text>
<text x="208" y="107.4">AREF</text>
<text x="245.2" y="102.4">(INT6/AIN0)PE6</text>
<text x="248.1" y="107.4">(ADC0)PF0</text>
<text x="244.8" y="112.5">(ADC4/TCK)PF4</text>
<text x="248.1" y="110">(ADC1)PF1</text>
<text x="244.8" y="117.6">(ADC6/TDO)PF6</text>
<text x="244.8" y="115.1">(ADC5/TMS)PF5</text>
<text x="216.4" y="121.2" transform="rotate(-90 216.4 121.2)">PAD</text>
<text x="222.8" y="121.2" transform="rotate(-90 222.8 121.2)">UGND</text>
<text x="229.1" y="121.2" transform="rotate(-90 229.1 121.2)">GND</text>
<text x="231.6" y="121.2" transform="rotate(-90 231.6 121.2)">GND</text>
<text x="234.2" y="121.2" transform="rotate(-90 234.2 121.2)">GND</text>
<text x="236.7" y="121.2" transform="rotate(-90 236.7 121.2)">GND</text>
<text x="245.5" y="120.1">(ADC7/TDI)PF7</text>
</g>
</svg>
